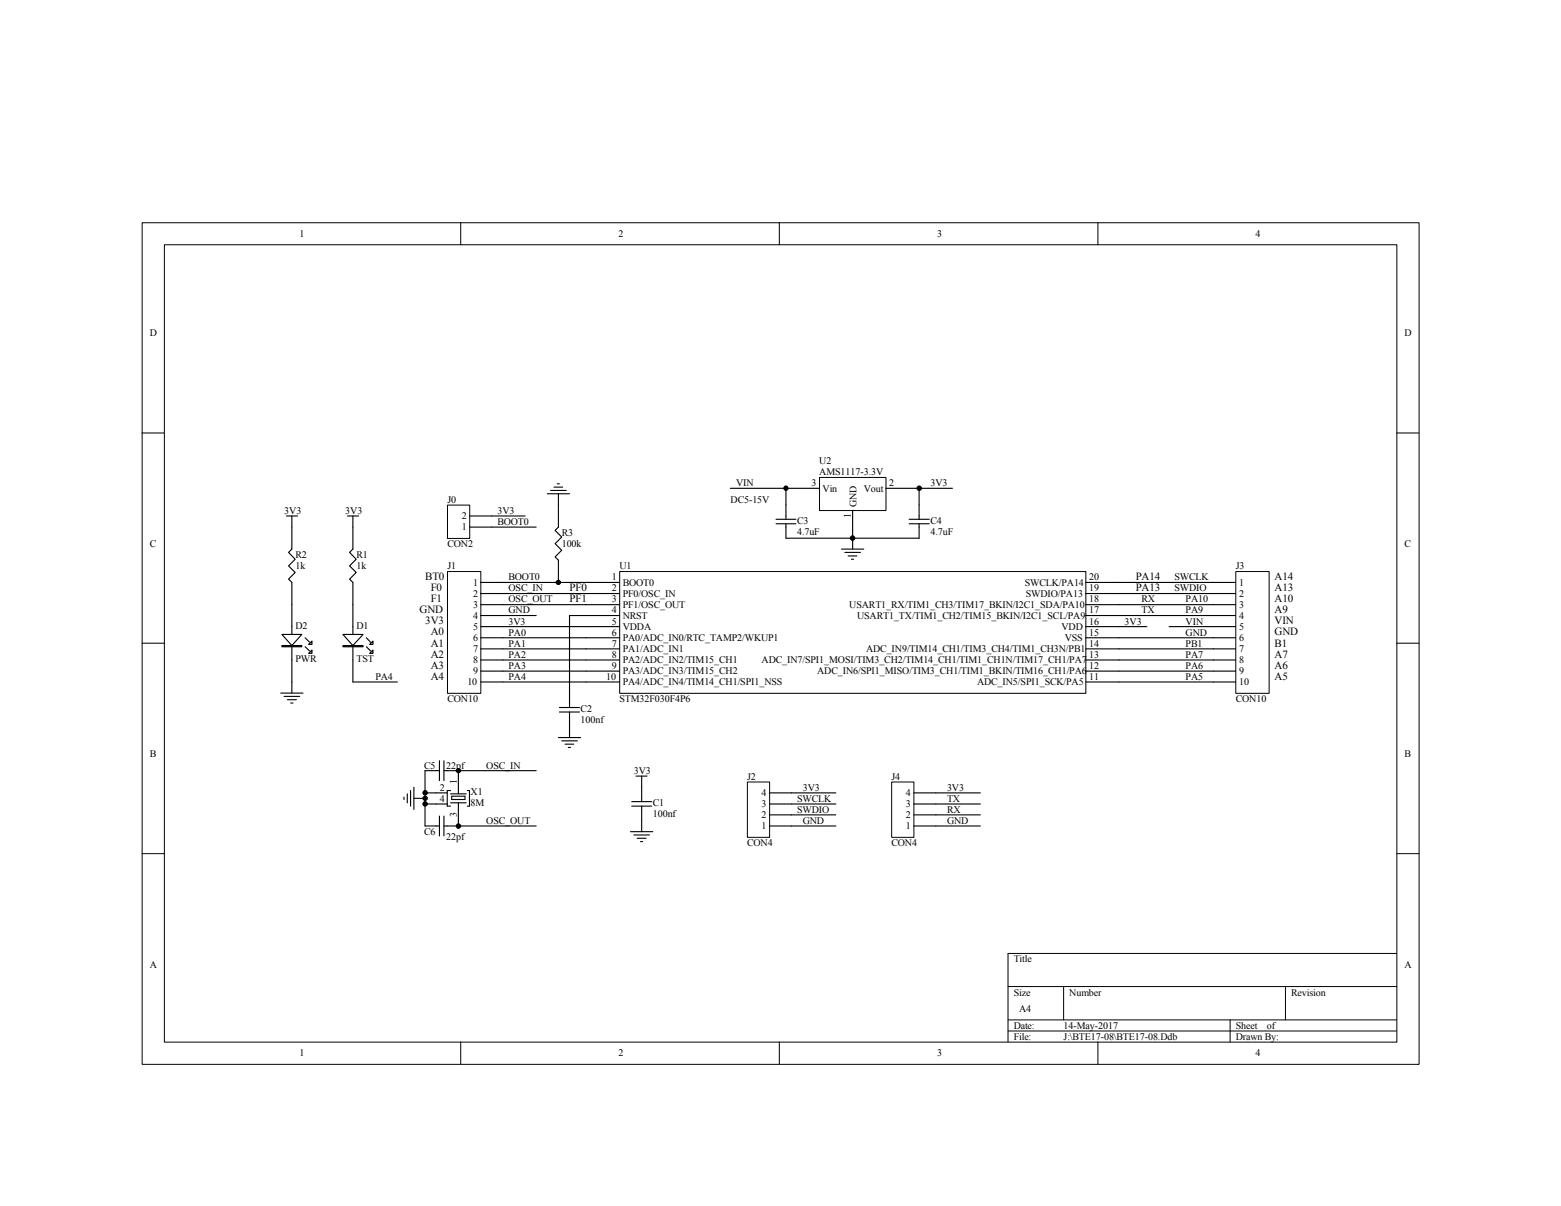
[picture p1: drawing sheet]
<svg xmlns="http://www.w3.org/2000/svg" width="279mm" height="216mm" viewBox="0 0 279 216" stroke-linecap="round" stroke-linejoin="round" font-family="sans-serif">
<g fill="none" stroke="#000" stroke-width=".18">
<path d="M25.4 39.9h228.6v150.6h-228.6zM82.5 39.8v4M139.5 39.8v4M196.5 39.8v4M29.4 43.8h220.6v142.8h-220.6zM25.4 77.5h4M250 77.5h4M25.4 115.1h4M250 115.1h4M25.4 152.8h4M250 152.8h4M180.4 176.6h69.6"/>
<path d="M190.4 176.6v6M230.1 176.6v6M250 170.7h-69.6v15.8M82.5 186.5v4M139.5 186.5v4M180.4 182.6h69.6M180.4 184.6h69.6M196.5 186.5v4M220.2 182.6v3.9"/>
</g>
<path d="M133.8 140h4v9.9h-4z" fill="#fff"/>
<path d="M133.8 140h4v9.9h-4z" fill="none" stroke="#000" stroke-width=".18"/>
<path d="M100.1 126.7h3.6M100.1 127.5h3.6M101.9 124.1v2.6M101.9 127.5v2.5M137.7 147.9h3.9M137.7 145.9h3.9M137.7 143.9h3.9M137.7 141.9h3.9" fill="none" stroke="#000" stroke-width=".2"/>
<path d="M221.2 102.4h6v21.7h-6z" fill="#fff"/>
<path d="M221.2 102.3h6v21.8h-6z" fill="none" stroke="#000" stroke-width=".18"/>
<g fill="none" stroke="#000" stroke-width=".2">
<path d="M217.2 104.3h3.9M217.2 106.3h3.9M217.2 108.2h3.9M217.2 110.2h3.9M217.2 112.2h3.9M217.2 114.2h3.9M217.2 116.2h3.9M217.2 118.2h3.9M99.9 132h4M100.5 132.6h2.8M101.1 133.2h1.6M101.7 133.8h.4"/>
<path d="M101.9 130v2M217.2 120.1h3.9M217.2 122.1h3.9"/>
</g>
<path d="M80.1 102.4h6v21.7h-6z" fill="#fff"/>
<path d="M80.1 102.3h6v21.8h-6z" fill="none" stroke="#000" stroke-width=".18"/>
<g fill="none" stroke="#000" stroke-width=".2">
<path d="M52.2 94.4v3.9l-.6 .6 1.2 1.2-1.2 1.2 1.2 1.2-1.2 1.2 .6 .6v3.9M63.2 94.4v3.9l-.6 .6 1.2 1.2-1.2 1.2 1.2 1.2-1.2 1.2 .6 .6v17.8M65.6 115.8l.7 .7M65.6 114.2l.7 .8M86 104.3h4M86 106.3h4M86 108.2h4M86 110.2h4M86 112.2h4M86 114.2h4M86 116.2h4M86 118.2h4"/>
<path d="M200.3 104.3h16.9M200.3 106.3h16.9M200.3 108.2h16.9M200.3 110.2h16.9M200.3 112.2h5M200.3 114.2h16.9M200.3 116.2h16.9M200.3 118.2h16.9M86 120.1h4M86 122.1h4M113.8 138.9h2M114.8 138.9v4.6"/>
<path d="M200.3 120.1h16.9M200.3 122.1h16.9M112.9 148.9h3.9M113.1 143.5h3.5M113.1 144.3h3.5M113.5 149.5h2.7M114 150.1h1.7M114.6 150.7h.4M114.8 144.3v4.6M141.6 141.9h8M141.6 143.9h8M141.6 145.9h8"/>
<path d="M141.6 147.9h8"/>
</g>
<path d="M61.4 113.6h3.6l-1.8 2z" fill="#fff"/>
<path d="M61.4 113.6h3.6l-1.8 2z" fill="none" stroke="#000" stroke-width=".2"/>
<path d="M61.4 115.6h3.6v.2h-3.6z" fill-rule="evenodd" fill="#fff"/>
<path d="M61.4 115.6h3.6v.2h-3.6z" fill="none" stroke="#000" stroke-width=".2"/>
<path d="M66.2 117l.6-.6v.6z" fill="#fff"/>
<path d="M66.8 116.4v.6h-.6z" fill="none" stroke="#000" stroke-width=".2"/>
<path d="M66.2 115.4l.6-.6v.6z" fill="#fff"/>
<path d="M52.2 108.2v13.9M54.6 115.8l.8 .7M54.6 114.2l.8 .8M66.2 115.4l.6-.6v.6z" fill="none" stroke="#000" stroke-width=".2"/>
<path d="M50.5 113.6h3.5l-1.8 2z" fill="#fff"/>
<path d="M50.5 113.6h3.5l-1.8 2z" fill="none" stroke="#000" stroke-width=".2"/>
<path d="M50.5 115.6h3.5v.2h-3.5z" fill-rule="evenodd" fill="#fff"/>
<path d="M50.5 115.6h3.5v.2h-3.5z" fill="none" stroke="#000" stroke-width=".2"/>
<path d="M55.2 117l.6-.6v.6z" fill="#fff"/>
<path d="M55.8 116.4v.6h-.6z" fill="none" stroke="#000" stroke-width=".2"/>
<path d="M55.2 115.4l.6-.6v.6z" fill="#fff"/>
<g fill="none" stroke="#000" stroke-width=".2">
<path d="M51.3 92.4h2M52.2 92.4v2M62.2 92.4h2M63.2 92.4v2M130.7 87.4h10v5.6M138.9 93h3.6M138.9 93.8h3.6M140.7 93.8v2.6h23.8v-2.6M150.6 98.3h4M151.2 98.9h2.8M151.8 99.5h1.6M152.6 96.4v1.9"/>
<path d="M162.7 93h3.6M162.7 93.8h3.6M170.5 87.4h-6v5.6M55.2 115.4l.6-.6v.6zM90 118.2h14.9M152.4 100.1h.4M50.2 124.1h4M50.8 124.7h2.8M51.4 125.3h1.6M52 125.9h.5M52.2 122.1v2M63.2 122.1h7.9"/>
</g>
<path d="M146.7 85.5h11.9v5.9h-11.9z" fill="#fff"/>
<path d="M146.7 85.5h11.9v5.9h-11.9z" fill="none" stroke="#000" stroke-width=".18"/>
<path d="M140.7 87.4h5.9M152.6 91.4v5M158.5 87.4h6" fill="none" stroke="#000" stroke-width=".2"/>
<path d="M111 102.4h83.4v21.7h-83.4z" fill="#fff"/>
<g fill="none" stroke="#000" stroke-width=".18">
<path d="M110.9 102.3h83.5v21.8h-83.5z"/>
<circle cx="140.7" cy="87.4" r=".39"/>
<circle cx="152.6" cy="96.3" r=".4"/>
<circle cx="164.5" cy="87.4" r=".4"/>
</g>
<g fill="none" stroke="#000" stroke-width=".2">
<path d="M90 104.3h20.9M90 106.3h20.9M90 108.2h20.9M90 110.2h6M90 112.2h20.9M90 114.2h20.9M90 116.2h20.9M104.9 118.2h6M110.9 110.2h-9v13.9M194.3 104.3h6M194.3 106.3h6M194.3 108.2h6"/>
<path d="M194.3 110.2h6M194.3 112.2h6M194.3 114.2h6M194.3 116.2h6M194.3 118.2h6M209.3 112.2h7.9M90 120.1h20.9M90 122.1h20.9M194.3 120.1h6M194.3 122.1h6"/>
</g>
<g fill="#000">
<circle cx="140.7" cy="87.4" r=".39"/>
<circle cx="152.6" cy="96.3" r=".4"/>
<circle cx="164.5" cy="87.4" r=".4"/>
</g>
<path d="M159.6 140h4v9.9h-4z" fill="#fff"/>
<g fill="none" stroke="#000" stroke-width=".18">
<path d="M159.6 140h4v9.9h-4z"/>
<circle cx="99.9" cy="104.3" r=".39"/>
</g>
<path d="M98 88.4h3.9M98.6 87.8h2.7M99.1 87.2h1.6M99.7 86.6h.4M99.9 88.4v6l-.5 .6 1.1 1.1-1.1 1.2 1.1 1.2-1.1 1.2 .5 .6v4M163.5 147.9h12M163.5 145.9h12M163.5 143.9h12M163.5 141.9h12" fill="none" stroke="#000" stroke-width=".2"/>
<circle cx="99.9" cy="104.3" r=".39" fill="#000"/>
<path d="M80.1 90.5h4v5.9h-4z" fill="#fff"/>
<g fill="none" stroke="#000" stroke-width=".18">
<path d="M80.1 90.4h4v6h-4z"/>
<circle cx="82.1" cy="138" r=".4"/>
<circle cx="76.1" cy="143.9" r=".41"/>
<circle cx="76.1" cy="141.9" r=".4"/>
<circle cx="76.1" cy="142.9" r=".4"/>
<circle cx="82.1" cy="147.9" r=".4"/>
</g>
<g fill="none" stroke="#000" stroke-width=".2">
<path d="M84 94.4h12M84 92.4h10M78.7 138h-2.6v9.9h2.6M78.7 136.2v3.5M79.5 138h2.5M79.5 136.2v3.5M96 138h-14v4.1M72.3 142.7v.4M72.9 142.1v1.6M73.5 141.5v2.8M74.1 140.9v4M74.1 142.9h2"/>
<path d="M76.1 141.9h4M76.1 143.9h4M78.7 146.1v3.5M79.5 146.1v3.5M79.5 147.9h2.5M80.6 142.1h2.8M80.6 143.7h2.8M80.6 141.5h-.5v2.8h.5M80.9 142.5h2.3v.6h-2.3zM82 143.7v4.2h14M83.7 141.5h.3v2.8h-.3"/>
</g>
<g fill="#000">
<circle cx="82.1" cy="138" r=".4"/>
<circle cx="76.1" cy="143.9" r=".41"/>
<circle cx="76.1" cy="141.9" r=".4"/>
<circle cx="76.1" cy="142.9" r=".4"/>
<circle cx="82.1" cy="147.9" r=".4"/>
</g>
<g font-size="2">
<text x="76.1" y="103.8">BT0</text>
<text x="77.1" y="105.8">F0</text>
<text x="77.1" y="107.8">F1</text>
<text x="101.9" y="105.8">PF0</text>
<text x="101.9" y="107.8">PF1</text>
<text x="203.3" y="103.8">PA14</text>
<text x="203.3" y="105.8">PA13</text>
<text x="228.1" y="107.8">A10</text>
<text x="228.1" y="105.8">A13</text>
<text x="228.1" y="103.8">A14</text>
<text x="75.1" y="109.8">GND</text>
<text x="76.1" y="111.8">3V3</text>
<text x="77.1" y="113.7">A0</text>
<text x="228.1" y="109.8">A9</text>
<text x="228.1" y="113.7">GND</text>
<text x="228.1" y="111.8">VIN</text>
<text x="77.1" y="115.7">A1</text>
<text x="77.1" y="117.7">A2</text>
<text x="77.1" y="119.7">A3</text>
<text x="228.1" y="119.7">A6</text>
<text x="228.1" y="117.7">A7</text>
<text x="228.1" y="115.7">B1</text>
<text x="77.1" y="121.7">A4</text>
<text x="228.1" y="121.7">A5</text>
</g>
<g font-size="1.8">
<text x="53.6" y="42.4">1</text>
<text x="110.7" y="42.4">2</text>
<text x="167.7" y="42.4">3</text>
<text x="224.7" y="42.4">4</text>
<text x="26.8" y="60.2">D</text>
<text x="251.4" y="60.2">D</text>
<text x="146.6" y="83.1">U2</text>
<text x="131.7" y="87">VIN</text>
<text x="145.2" y="87">3</text>
<text x="146.6" y="85">AMS1117-3.3V</text>
<text x="147.2" y="88">Vin</text>
<text x="154.6" y="88">Vout</text>
<text x="159.2" y="87">2</text>
<text x="166.5" y="87">3V3</text>
<text x="50.9" y="92">3V3</text>
<text x="61.8" y="92">3V3</text>
<text x="80.1" y="90">J0</text>
<text x="82.7" y="95">1</text>
<text x="82.7" y="93">2</text>
<text x="89" y="92">3V3</text>
<text x="89" y="93.9">BOOT0</text>
<text x="100.5" y="95.9">R3</text>
<text x="130.8" y="90">DC5-15V</text>
<text x="142.7" y="93.8">C3</text>
<text x="142.7" y="95.8">4.7uF</text>
<text x="152.3" y="92.8" transform="rotate(-90 152.3 92.8)">1</text>
<text x="153.3" y="90.8" transform="rotate(-90 153.3 90.8)">GND</text>
<text x="166.5" y="93.8">C4</text>
<text x="166.5" y="95.8">4.7uF</text>
<text x="26.8" y="97.9">C</text>
<text x="52.9" y="99.9">R2</text>
<text x="52.9" y="101.9">1k</text>
<text x="63.8" y="99.9">R1</text>
<text x="63.8" y="101.9">1k</text>
<text x="80.1" y="97.9">CON2</text>
<text x="80.1" y="101.9">J1</text>
<text x="100.5" y="97.9">100k</text>
<text x="110.9" y="101.9">U1</text>
<text x="221.2" y="101.9">J3</text>
<text x="251.4" y="97.9">C</text>
<text x="84.7" y="104.9">1</text>
<text x="84.7" y="106.8">2</text>
<text x="91" y="103.9">BOOT0</text>
<text x="91" y="105.8">OSC_IN</text>
<text x="91" y="107.8">OSC_OUT</text>
<text x="109.5" y="103.9">1</text>
<text x="109.5" y="105.8">2</text>
<text x="109.5" y="107.8">3</text>
<text x="111.5" y="104.9">BOOT0</text>
<text x="111.5" y="106.8">PF0/OSC_IN</text>
<text x="183.4" y="104.9">SWCLK/PA14</text>
<text x="183.6" y="106.8">SWDIO/PA13</text>
<text x="194.9" y="107.8">18</text>
<text x="194.9" y="105.8">19</text>
<text x="194.9" y="103.9">20</text>
<text x="204.3" y="107.8">RX</text>
<text x="210.2" y="103.9">SWCLK</text>
<text x="210.2" y="105.8">SWDIO</text>
<text x="212.2" y="107.8">PA10</text>
<text x="221.8" y="104.9">1</text>
<text x="221.8" y="106.8">2</text>
<text x="52.9" y="112.6">D2</text>
<text x="63.8" y="112.6">D1</text>
<text x="84.7" y="108.8">3</text>
<text x="84.7" y="110.8">4</text>
<text x="84.7" y="112.8">5</text>
<text x="91" y="113.8">PA0</text>
<text x="91" y="111.8">3V3</text>
<text x="91" y="109.8">GND</text>
<text x="109.5" y="111.8">5</text>
<text x="109.5" y="113.8">6</text>
<text x="109.5" y="109.8">4</text>
<text x="111.5" y="110.8">NRST</text>
<text x="111.5" y="108.8">PF1/OSC_OUT</text>
<text x="111.5" y="112.8">VDDA</text>
<text x="152" y="108.8">USART1_RX/TIM1_CH3/TIM17_BKIN/I2C1_SDA/PA10</text>
<text x="153.4" y="110.8">USART1_TX/TIM1_CH2/TIM15_BKIN/I2C1_SCL/PA9</text>
<text x="190" y="112.8">VDD</text>
<text x="194.9" y="109.8">17</text>
<text x="194.9" y="113.8">15</text>
<text x="194.9" y="111.8">16</text>
<text x="201.3" y="111.8">3V3</text>
<text x="204.3" y="109.8">TX</text>
<text x="212.2" y="109.8">PA9</text>
<text x="212.2" y="111.8">VIN</text>
<text x="212.2" y="113.8">GND</text>
<text x="221.8" y="108.8">3</text>
<text x="221.8" y="110.8">4</text>
<text x="221.8" y="112.8">5</text>
<text x="52.9" y="118.5">PWR</text>
<text x="63.8" y="118.5">TST</text>
<text x="84.7" y="114.8">6</text>
<text x="84.7" y="116.8">7</text>
<text x="84.7" y="118.7">8</text>
<text x="91" y="115.8">PA1</text>
<text x="91" y="117.7">PA2</text>
<text x="91" y="119.7">PA3</text>
<text x="109.5" y="115.8">7</text>
<text x="109.5" y="117.7">8</text>
<text x="109.5" y="119.7">9</text>
<text x="111.5" y="114.8">PA0/ADC_IN0/RTC_TAMP2/WKUP1</text>
<text x="111.5" y="116.8">PA1/ADC_IN1</text>
<text x="111.5" y="118.7">PA2/ADC_IN2/TIM15_CH1</text>
<text x="136.3" y="118.7">ADC_IN7/SPI1_MOSI/TIM3_CH2/TIM14_CH1/TIM1_CH1N/TIM17_CH1/PA7</text>
<text x="155" y="116.8">ADC_IN9/TIM14_CH1/TIM3_CH4/TIM1_CH3N/PB1</text>
<text x="190.6" y="114.8">VSS</text>
<text x="194.9" y="119.7">12</text>
<text x="194.9" y="117.7">13</text>
<text x="194.9" y="115.8">14</text>
<text x="212.2" y="115.8">PB1</text>
<text x="212.2" y="117.7">PA7</text>
<text x="212.2" y="119.7">PA6</text>
<text x="221.8" y="114.8">6</text>
<text x="221.8" y="116.8">7</text>
<text x="221.8" y="118.7">8</text>
<text x="67.2" y="121.7">PA4</text>
<text x="80.1" y="125.7">CON10</text>
<text x="83.7" y="122.7">10</text>
<text x="84.7" y="120.7">9</text>
<text x="91" y="121.7">PA4</text>
<text x="108.5" y="121.7">10</text>
<text x="110.9" y="125.7">STM32F030F4P6</text>
<text x="111.5" y="120.7">PA3/ADC_IN3/TIM15_CH2</text>
<text x="111.5" y="122.7">PA4/ADC_IN4/TIM14_CH1/SPI1_NSS</text>
<text x="146.3" y="120.7">ADC_IN6/SPI1_MISO/TIM3_CH1/TIM1_BKIN/TIM16_CH1/PA6</text>
<text x="174.9" y="122.7">ADC_IN5/SPI1_SCK/PA5</text>
<text x="194.9" y="121.7">11</text>
<text x="212.2" y="121.7">PA5</text>
<text x="221.2" y="125.7">CON10</text>
<text x="221.8" y="120.7">9</text>
<text x="221.8" y="122.7">10</text>
<text x="103.9" y="127.5">C2</text>
<text x="103.9" y="129.5">100nf</text>
<text x="26.8" y="135.6">B</text>
<text x="75.9" y="137.6">C5</text>
<text x="79.9" y="137.6">22pf</text>
<text x="87" y="137.6">OSC_IN</text>
<text x="251.4" y="135.6">B</text>
<text x="78.7" y="141.5">2</text>
<text x="78.7" y="143.5">4</text>
<text x="81.7" y="140.4" transform="rotate(-90 81.7 140.4)">1</text>
<text x="84.2" y="142.3">X1</text>
<text x="113.5" y="138.6">3V3</text>
<text x="133.7" y="139.6">J2</text>
<text x="136.3" y="142.5">4</text>
<text x="142.7" y="143.5">SWCLK</text>
<text x="143.7" y="141.5">3V3</text>
<text x="159.6" y="139.6">J4</text>
<text x="162.1" y="142.5">4</text>
<text x="169.5" y="141.5">3V3</text>
<text x="169.5" y="143.5">TX</text>
<text x="75.9" y="149.5">C6</text>
<text x="81.7" y="146.3" transform="rotate(-90 81.7 146.3)">3</text>
<text x="84.2" y="144.3">8M</text>
<text x="87" y="147.5">OSC_OUT</text>
<text x="116.8" y="144.3">C1</text>
<text x="116.8" y="146.3">100nf</text>
<text x="136.3" y="148.5">1</text>
<text x="136.3" y="146.5">2</text>
<text x="136.3" y="144.5">3</text>
<text x="142.7" y="145.5">SWDIO</text>
<text x="143.7" y="147.5">GND</text>
<text x="162.1" y="148.5">1</text>
<text x="162.1" y="146.5">2</text>
<text x="162.1" y="144.5">3</text>
<text x="169.5" y="147.5">GND</text>
<text x="169.5" y="145.5">RX</text>
<text x="79.9" y="150.5">22pf</text>
<text x="133.7" y="151.5">CON4</text>
<text x="159.6" y="151.5">CON4</text>
<text x="26.8" y="173.3">A</text>
<text x="181.4" y="172.3">Title</text>
<text x="251.4" y="173.3">A</text>
<text x="181.4" y="178.2">Size</text>
<text x="191.4" y="178.2">Number</text>
<text x="231.1" y="178.2">Revision</text>
<text x="181.4" y="184.1">Date:</text>
<text x="182.4" y="181.2">A4</text>
<text x="190.4" y="184.1">14-May-2017</text>
<text x="221.2" y="184.1">Sheet</text>
<text x="226.7" y="184.1">of</text>
<text x="53.6" y="189.1">1</text>
<text x="110.7" y="189.1">2</text>
<text x="167.7" y="189.1">3</text>
<text x="181.4" y="186.1">File:</text>
<text x="190.4" y="186.1">J:\BTE17-08\BTE17-08.Ddb</text>
<text x="221.2" y="186.1">Drawn By:</text>
<text x="224.7" y="189.1">4</text>
</g>
</svg>
